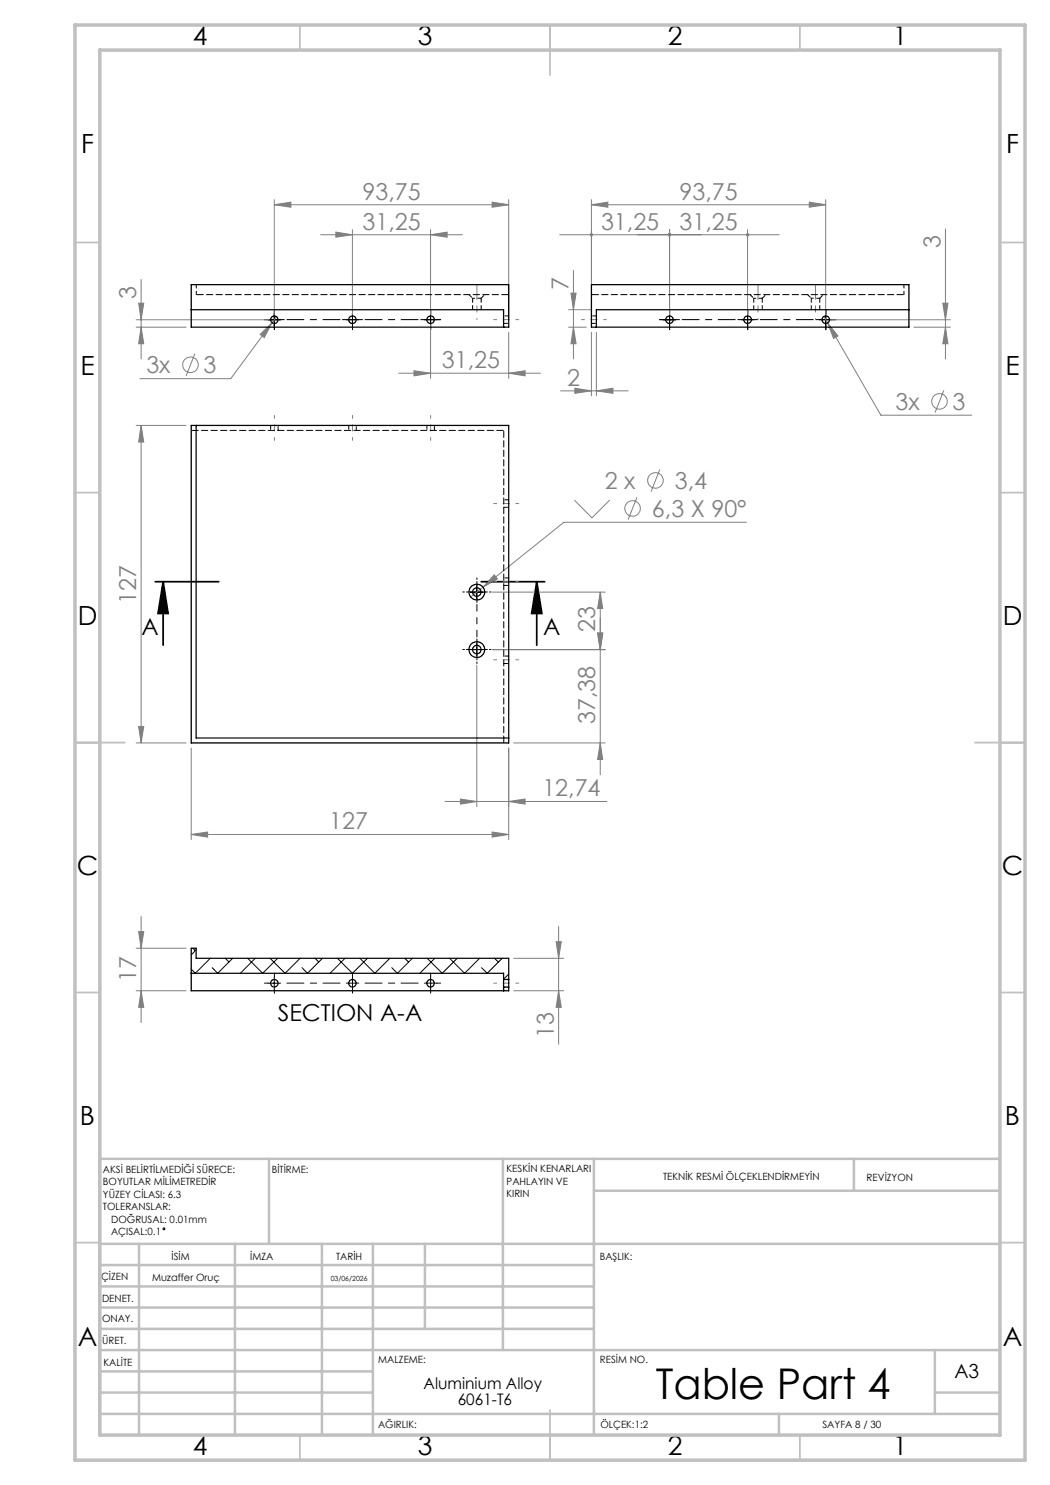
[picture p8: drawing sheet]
<svg xmlns="http://www.w3.org/2000/svg" width="210mm" height="297mm" viewBox="0 0 210 297" stroke-linecap="round" stroke-linejoin="round" font-family="sans-serif">
<g fill="none" stroke="#808080" stroke-width=".2">
<path d="M54.9 39.9v23M101.7 39.9v23.8M118.3 39.9v24.5M165.1 39.9v23M28.2 55.9v15.9M54.9 41l3.3-.6v1zM54.9 41h46.8M64.1 47h28.4M67.2 46.4l3.3 .6-3.3 .4zM70.5 45.9v17M86.1 47l3.3-.6v1zM86.1 45.9v17"/>
<path d="M98.4 40.4l3.3 .6-3.3 .4zM111.9 47h44M114.2 58.6h1l-.5 3.3zM114.7 54.1v17.7M118.3 41l3.3-.6v1zM118.3 41h46.8M133.9 45.9v17M149.5 45.9v17M161.9 40.4l3.2 .6-3.2 .4zM189.1 45.8v26M27.2 64h26.7M27.2 65.4h10"/>
<path d="M27.7 60.6h1.1l-.6 3.4zM28.2 65.4l.6 3.4h-1.1zM39 70.7l-1.8 4.5M52 66.9l2.4-2.3-1.6 2.9zM54.4 64.6l-8.3 11.1h-18.1M55.3 63.4l-.9 1.2M79.8 74.6h28.3M82.8 74.2l3.3 .4-3.3 .6zM86.1 64.9v10.8M101.7 74.6l3.3-.4v1zM101.7 66.5v9.2M112.1 78.2h13.5"/>
<path d="M113.7 65.4h3.6M113.7 61.9h4.6M114.7 65.4l.5 3.4h-1zM115 77.6l3.3 .6-3.3 .5zM118.3 66.5v12.7M119.3 78.2l3.3-.6v1.1zM119.3 66.5v12.7M164.8 63.3l.7 1.3M165.5 64.6l2.1 2.6-.9 .5zM165.5 64.6l10.7 18.4h18.1M166.2 64h23.9M182.8 65.4h7.3"/>
<path d="M188.6 60.6h1l-.5 3.4zM188.8 78.1l-1.8 4.4M189.1 65.4l.5 3.4h-1zM27.2 85.1h10M28.2 85.1l.6 3.3h-1.1zM28.2 85.1v63.5M127.4 99.5l-1.8 4.4M132 93.9l-1.8 4.4M96.6 117.4l-2.5 2M98.5 118.4h22.5M98.8 115l.7 .8-2.9 1.6zM114.9 100l3.5 3.6 3.6-3.6"/>
<path d="M120.1 118.4l.4 3.3h-1zM120.1 118.4v36.5M149.3 104.5h-36.5l-16.2 12.9M95.4 133v28.3M119.5 126.6h1l-.4 3.3zM121 129.9h-22.5M27.2 148.6h10M27.7 145.3h1.1l-.6 3.3zM38.2 149.6v18.3M92.1 159.8l3.3 .5-3.3 .5zM101.7 149.6v18.3M102.7 148.6h18.3"/>
<path d="M120.1 148.6l.4 3.3h-1zM38.2 166.9l3.3-.5v1zM38.2 166.9h63.5M89 160.3h32.4M98.4 166.4l3.3 .5-3.3 .5zM101.7 160.3l3.3-.5v1zM27.2 189.6h10M27.2 198.2h10M27.7 186.3h1.1l-.6 3.3zM28.2 198.2l.6 3.3h-1.1zM28.2 183.3v21.2M102.7 198.2h10"/>
<path d="M102.7 191.7h10M111.2 188.3h1.1l-.6 3.4zM111.7 198.2l.6 3.3h-1.1zM111.7 185.3v23.5"/>
<circle cx="38.1" cy="73" r="1.56"/>
<circle cx="131.1" cy="96.1" r="1.55"/>
<circle cx="187.9" cy="80.3" r="1.55"/>
<circle cx="126.5" cy="101.7" r="1.55"/>
</g>
<g fill="none" stroke="#000" stroke-width=".2">
<path d="M53.6 64h2.5M54.9 62.7v2.5M69.3 64h2.4M70.5 62.7v2.5M84.8 64h2.5M86.1 62.7v2.5M132.6 64h2.5M133.9 62.7v2.5M148.3 64h2.5M149.5 62.7v2.5M163.9 64h2.5M165.1 62.7v2.5"/>
<path d="M94.1 118.4h2.5M95.4 117.2v2.5M94.1 129.9h2.5M95.4 128.7v2.5M53.6 196.6h2.5M54.9 195.4v2.5"/>
<circle cx="32.8" cy="245.8" r=".19"/>
</g>
<path d="M31 116.3h12.7M32.6 116.3l1 6.4h-2zM32.6 116.3v12.7M96.2 116.3h12.7M107.4 116.3l1 6.4h-2.1zM107.4 116.3v12.7" fill="none" stroke="#000" stroke-width=".35"/>
<g fill="none" stroke="#000" stroke-width=".2" stroke-dasharray="15.2 1.3 1.3 1.3">
<path d="M53.6 63.9h-.7M54.9 62.7v-.8M54.9 65.2v.7M56.1 63.9h.8M69.3 63.9h-.8M70.5 62.7v-.8M70.5 65.2v.7M70.5 63.9v-1.2M70.5 63.9h-1.2M70.5 63.9v1.3M70.5 63.9h1.3M71.8 63.9h.7"/>
<path d="M84.9 63.9h-.8M86.1 62.7v-.8M86.1 65.2v.7M86.1 63.9v-1.2M86.1 63.9h-1.2M86.1 63.9v1.3M86.1 63.9h1.3M87.4 63.9h.7M132.7 63.9h-.8M133.9 62.7v-.8M133.9 65.2v.7M135.2 63.9h.7"/>
<path d="M148.3 63.9h-.8M149.5 62.7v-.8M149.5 65.2v.7M149.5 63.9v-1.2M149.5 63.9h-1.2M149.5 63.9v1.3M149.5 63.9h1.3M150.8 63.9h.7M163.9 63.9h-.7M165.2 62.7v-.8M165.2 65.2v.7M165.2 63.9v-1.2"/>
<path d="M165.2 63.9h-1.3M165.2 63.9v1.3M165.2 63.9h1.2M166.4 63.9h.8M92.9 118.4h-.3M94.1 118.4h-.8M95.4 117.1v-.8M95.4 119.6v.9M95.4 115.9v-.3M96.6 118.4h.9M97.9 118.4h.3M92.9 129.9h-.3"/>
<path d="M94.1 129.9h-.8M95.4 128.6v-.8M95.4 131.1v.9M95.4 129.9v-1.3M95.4 129.9h-1.3M95.4 129.9v1.2M95.4 129.9h1.2M95.4 132.4v.3M96.6 129.9h.9M97.9 129.9h.3M53.6 196.6h-.7M54.9 195.4v-.8"/>
<path d="M54.9 197.9v.7M70.5 196.6v-1.2M70.5 196.6h-1.2M70.5 196.6v1.3M70.5 196.6h1.3M70.5 195.4v-.8M70.5 197.9v.7M86.1 196.6v-1.2M86.1 196.6h-1.2M86.1 196.6v1.3M86.1 196.6h1.3M86.1 195.4v-.8"/>
<path d="M86.1 197.9v.7M87.4 196.6h.7"/>
</g>
<path d="M95.4 127.4v-6.5" fill="none" stroke="#000" stroke-width=".2" stroke-dasharray="15.2 1.3 1.3 1.3" stroke-dashoffset="13.9"/>
<path d="M57.4 63.9h10.6M73 63.9h10.6M136.4 63.9h10.6M152 63.9h10.7M57.4 196.6h10.6M73 196.6h10.6" fill="none" stroke="#000" stroke-width=".2" stroke-dasharray="15.2 1.3 1.3 1.3" stroke-dashoffset="11.8"/>
<path d="M98.8 63.9h5M121.3 63.9h-5M54.9 88.1v-5M70.5 88.1v-5M86.1 88.1v-5M98.8 100.7h5M98.8 116.3h5M98.8 132h5M98.8 196.6h5" fill="none" stroke="#808080" stroke-width=".2" stroke-dasharray="15.2 1.3 1.3 1.3" stroke-dashoffset="14.6"/>
<path d="M95.4 63.9v-4.2M151.6 63.9v-4.2M163.1 63.9v-4.2" fill="none" stroke="#808080" stroke-width=".2" stroke-dasharray="15.2 1.3 1.3 1.3" stroke-dashoffset="15"/>
<path d="M95.4 56.9v2.8M151.6 56.9v2.8M163.1 56.9v2.8" fill="none" stroke="#808080" stroke-width=".2" stroke-dasharray="15.2 1.3 1.3 1.3"/>
<g fill="none" stroke="#c0c0c0" stroke-width=".35">
<path d="M60 5v5M110 5v10M160 5v5M15 48.5h5M200 48.5h5M15 98.5h5M200 98.5h5M15 148.5h10M195 148.5h10M15 198.5h5M200 198.5h5M15 248.5h5"/>
<path d="M200 248.5h5M60 287v5M110 282v10M160 287v5"/>
</g>
<g fill="none" stroke="#c0c0c0" stroke-width=".5">
<path d="M53.8 231.8v17M100.6 231.8v38.2M118.8 231.8v55.2M118.8 238.2h81.2M170.8 231.8v6.4M200 231.8h-180v55.2M20 248.8h180M20 257.3h98.8M20 253h98.8M27.8 248.8v38.2M47 248.8v38.2M64.4 248.8v38.2"/>
<path d="M74.6 248.8v38.2M85 248.8v17M20 265.8h98.8M20 261.5h98.8M20 278.5h54.6M20 274.3h54.6M20 270h180M187 278.5h13M187 270v12.8M20 282.8h180M155.8 282.8v4.2"/>
</g>
<path d="M15 5h190v287h-190zM20 10h180v277h-180z" fill="none" stroke="#c0c0c0" stroke-width=".7"/>
<path d="M107.4 116.3l1 6.4h-2.1zM32.6 116.3l1 6.4h-2z" fill="#000"/>
<g fill="#808080">
<path d="M86.1 47l3.3-.6v1zM67.2 46.4l3.3 .6-3.3 .4z"/>
<path d="M82.8 74.2l3.3 .4-3.3 .6zM101.7 74.6l3.3-.4v1zM52 66.9l.8 .6 1.6-2.9zM54.9 41l3.3-.6v1zM98.4 40.4l3.3 .6-3.3 .4zM165.5 64.6l1.2 3.1 .9-.5zM115 77.6l3.3 .6-3.3 .5zM119.3 78.2l3.3-.6v1.1zM118.1 46.7a.34 .34 0 0 0 0 .6 .34 .34 0 0 0 .5-.3h-.3h.3a.34 .34 0 0 0-.2-.4 .34 .34 0 0 0-.3 .1zM133.7 46.7l-.1 .3h.3h-.3a.33 .33 0 0 0 .4 .3 .33 .33 0 0 0 .2-.5 .33 .33 0 0 0-.5-.1zM133.7 46.7a.35 .35 0 0 0 0 .6 .35 .35 0 0 0 .5-.3h-.3h.3a.35 .35 0 0 0-.2-.4 .35 .35 0 0 0-.3 .1zM149.3 46.7l-.1 .3h.3h-.3a.33 .33 0 0 0 .4 .2 .33 .33 0 0 0 .2-.5 .33 .33 0 0 0-.5 0zM118.3 41l3.3-.6v1zM161.9 40.4l3.2 .6-3.2 .4zM98.8 115l-2.2 2.4 2.9-1.6z"/>
<path d="M38.2 166.9l3.3-.5v1zM98.4 166.4l3.3 .5-3.3 .5z"/>
<path d="M92.1 159.8l3.3 .5-3.3 .5zM101.7 160.3l3.3-.5v1z"/>
<path d="M27.7 186.3h1.1l-.6 3.3zM28.2 198.2l.6 3.3h-1.1z"/>
<path d="M111.7 198.2l.6 3.3h-1.1zM111.2 188.3h1.1l-.6 3.4z"/>
<path d="M27.7 60.6h1.1l-.6 3.4zM28.2 65.4l.6 3.4h-1.1zM114.2 58.6h1l-.5 3.3zM114.7 65.4l.5 3.4h-1zM188.6 60.6h1l-.5 3.4zM189.1 65.4l.5 3.4h-1zM120.1 118.4l.4 3.3h-1zM119.5 126.6h1l-.4 3.3z"/>
<path d="M28.2 85.1l.6 3.3h-1.1zM27.7 145.3h1.1l-.6 3.3zM119.5 126.6h1l-.4 3.3zM120.1 148.6l.4 3.3h-1z"/>
</g>
<g fill="none" stroke="#000" stroke-width=".25">
<path d="M38.2 56.9h63.5v8.5h-63.5zM118.3 56.9h63.5v8.5h-63.5zM38.2 61.9h62.5v3.5M181.8 61.9h-62.5v3.5M38.2 85.1h63.5v63.5h-63.5zM39.2 85.1v62.5h62.5M38.2 194.7h62.5v1.2M100.7 195.9v1.5M100.7 197.4v.8M100.7 195.9h1M100.7 197.4h1M101.7 195.9v1.5"/>
<path d="M101.7 195.9v-4.2h-62.5v-2.1h-1v8.6h63.5v-.8"/>
<circle cx="54.9" cy="63.9" r=".75"/>
<circle cx="70.5" cy="63.9" r=".75"/>
<circle cx="86.1" cy="63.9" r=".75"/>
<circle cx="133.9" cy="63.9" r=".75"/>
<circle cx="149.5" cy="63.9" r=".75"/>
<circle cx="165.1" cy="63.9" r=".75"/>
<circle cx="95.4" cy="118.4" r=".85"/>
<circle cx="95.4" cy="118.4" r="1.57"/>
<circle cx="95.4" cy="129.9" r=".85"/>
<circle cx="95.4" cy="129.9" r="1.57"/>
<circle cx="54.9" cy="196.7" r=".75"/>
<circle cx="70.5" cy="196.7" r=".75"/>
<circle cx="86.1" cy="196.7" r=".75"/>
</g>
<path d="M101.8 58.9h-62.5M180.8 58.9h-62.5M100.8 86.1h-62.5M100.8 148.6v-62.5" fill="none" stroke="#000" stroke-width=".2" stroke-dasharray="1.3 .6" stroke-dashoffset="-.1"/>
<path d="M39.3 56.9v2M180.8 56.9v2" fill="none" stroke="#000" stroke-width=".2" stroke-dasharray="1.3 .6" stroke-dashoffset=".6"/>
<path d="M94.5 59.7h1.7M150.8 59.7h1.7M162.3 59.7h1.7" fill="none" stroke="#000" stroke-width=".2" stroke-dasharray="1.3 .6" stroke-dashoffset=".8"/>
<g fill="none" stroke="#000" stroke-width=".2" stroke-dasharray="1.3 .6" stroke-dashoffset=".5">
<path d="M93.8 58.9l.7 .8M94.5 59.7v2.2M96.2 59.7l.8-.8M150 58.9l.8 .8M150.8 59.7v2.2M152.5 59.7l.7-.8M161.5 58.9l.8 .8M162.3 59.7v2.2M164 59.7l.7-.8M96.2 61.9v-2.2M100.8 64.7h1M101.8 63.2h-1"/>
<path d="M118.3 64.7h1M119.3 63.2h-1M152.5 61.9v-2.2M164 61.9v-2.2M54.1 85.1v1M55.6 86.1v-1M69.8 85.1v1M71.3 86.1v-1M85.4 85.1v1M86.9 86.1v-1M101.8 100h-1M100.8 101.5h1"/>
<path d="M100.8 117.1h1M101.8 115.6h-1M100.8 132.7h1M101.8 131.2h-1"/>
</g>
<g fill="none" stroke="#000" stroke-width=".2">
<path d="M38.6 189.6l.5 .5M39.2 190l-1 1M42.1 191.7l-3 3-.9-.9M45 191.7l.8 .7M46.5 191.7l-3 3-1.1-1.2M49.5 191.7l3 3 3-3M51 191.7l-3 3M54 191.7l3 3 3-3M63 191.7l.7 .7M64.5 191.7l-3 3-1.1-1.2M67.5 191.7l3 3 3-3M69 191.7l-3 3"/>
<path d="M72 191.7l3 3 3-3M81 191.7l.7 .7M82.5 191.7l-3 3-1.1-1.2M85.4 191.7l3 3 3-3M87 191.7l-3 3M89.9 191.7l3 3 3-3M98.9 191.7l.8 .7M100.4 191.7l-3 3-1.1-1.2M100.7 197.9l.2 .3M101.7 194.8l-1 1"/>
</g>
<text font-size="8.5" x="131.1" y="279.7">Table Part 4</text>
<g font-size="5.3">
<text x="38.5" y="8.9">4</text>
<text x="83.5" y="8.9">3</text>
<text x="133.6" y="8.9">2</text>
<text x="178.6" y="8.9">1</text>
<text x="16.2" y="30.7">F</text>
<text x="201.2" y="30.7">F</text>
<text x="16.1" y="74.9">E</text>
<text x="201.1" y="74.9">E</text>
<text x="15.5" y="124.9">D</text>
<text x="200.5" y="124.9">D</text>
<text x="15.4" y="174.9">C</text>
<text x="200.4" y="174.9">C</text>
<text x="16" y="224.9">B</text>
<text x="201" y="224.9">B</text>
<text x="15.5" y="269.2">A</text>
<text x="200.5" y="269.2">A</text>
<text x="38.5" y="290.9">4</text>
<text x="83.5" y="290.9">3</text>
<text x="133.6" y="290.9">2</text>
<text x="178.6" y="290.9">1</text>
</g>
<g font-size="4.7" fill="#808080">
<text x="72.5" y="39.9">93,75</text>
<text x="135.9" y="39.9">93,75</text>
<text x="72.5" y="45.9">31,25</text>
<text x="120.2" y="45.9">31,25</text>
<text x="135.9" y="45.9">31,25</text>
<text x="188.1" y="49.7" transform="rotate(-90 188.1 49.7)">3</text>
<text x="27.2" y="59.8" transform="rotate(-90 27.2 59.8)">3</text>
<text x="113.7" y="58" transform="rotate(-90 113.7 58)">7</text>
<text x="29.3" y="74.7">3x</text>
<text x="40.7" y="74.7">3</text>
<text x="88.4" y="73.6">31,25</text>
<text x="113.4" y="77.1">2</text>
<text x="179.1" y="82">3x</text>
<text x="190.5" y="82">3</text>
<text x="121" y="97.8">2 x</text>
<text x="135" y="97.8">3,4</text>
<text x="130.4" y="103.4">6,3 X 90°</text>
<text x="27.2" y="120.7" transform="rotate(-90 27.2 120.7)">127</text>
<text x="119" y="126.4" transform="rotate(-90 119 126.4)">23</text>
<text x="119" y="144.8" transform="rotate(-90 119 144.8)">37,38</text>
<text x="108.5" y="159.3">12,74</text>
<text x="65.8" y="165.9">127</text>
<text x="27.2" y="196.5" transform="rotate(-90 27.2 196.5)">17</text>
<text x="110.7" y="207.5" transform="rotate(-90 110.7 207.5)">13</text>
</g>
<g font-size="4.7">
<text x="28.3" y="127">A</text>
<text x="108.6" y="127">A</text>
<text x="55.5" y="204.2">SECTION A-A</text>
</g>
<text font-size="3.9" x="190.9" y="275.5">A3</text>
<g font-size="3.2">
<text x="84.7" y="277.9">Aluminium Alloy</text>
<text x="91.6" y="281.1">6061-T6</text>
</g>
<g font-size="2">
<text x="20.6" y="234.6">AKSİ BELİRTİLMEDİĞİ SÜRECE:</text>
<text x="20.6" y="237.1">BOYUTLAR MİLİMETREDİR</text>
<text x="20.6" y="239.6">YÜZEY CİLASI: 6.3</text>
<text x="54.4" y="234.6">BİTİRME:</text>
<text x="101.3" y="234.5">KESKİN KENARLARI</text>
<text x="101.3" y="237">PAHLAYIN VE</text>
<text x="101.3" y="239.5">KIRIN</text>
<text x="132.6" y="236">TEKNİK RESMİ ÖLÇEKLENDİRMEYİN</text>
<text x="173.3" y="236.2">REVİZYON</text>
<text x="20.6" y="242.1">TOLERANSLAR:</text>
<text x="22.2" y="244.6">DOĞRUSAL: 0.01mm</text>
<text x="22.2" y="247.1">AÇISAL:0.1</text>
<text x="34.3" y="252">İSİM</text>
<text x="50" y="251.9">İMZA</text>
<text x="67.2" y="251.9">TARİH</text>
<text x="120" y="251.9">BAŞLIK:</text>
<text x="20.2" y="256.1">ÇİZEN</text>
<text x="30.4" y="256.1">Muzaffer Oruç</text>
<text x="20.4" y="260.3">DENET.</text>
<text x="20.4" y="264.4">ONAY.</text>
<text x="20.5" y="268.8">ÜRET.</text>
<text x="20.7" y="273.1">KALİTE</text>
<text x="75.6" y="272.5">MALZEME:</text>
<text x="120" y="272.5">RESİM NO.</text>
<text x="75.6" y="285.5">AĞIRLIK:</text>
<text x="120.1" y="285.6">ÖLÇEK:1:2</text>
<text x="164.5" y="285.6">SAYFA 8 / 30</text>
</g>
<text font-size="1.4" x="66.2" y="256.1">03/06/2026</text>
</svg>
